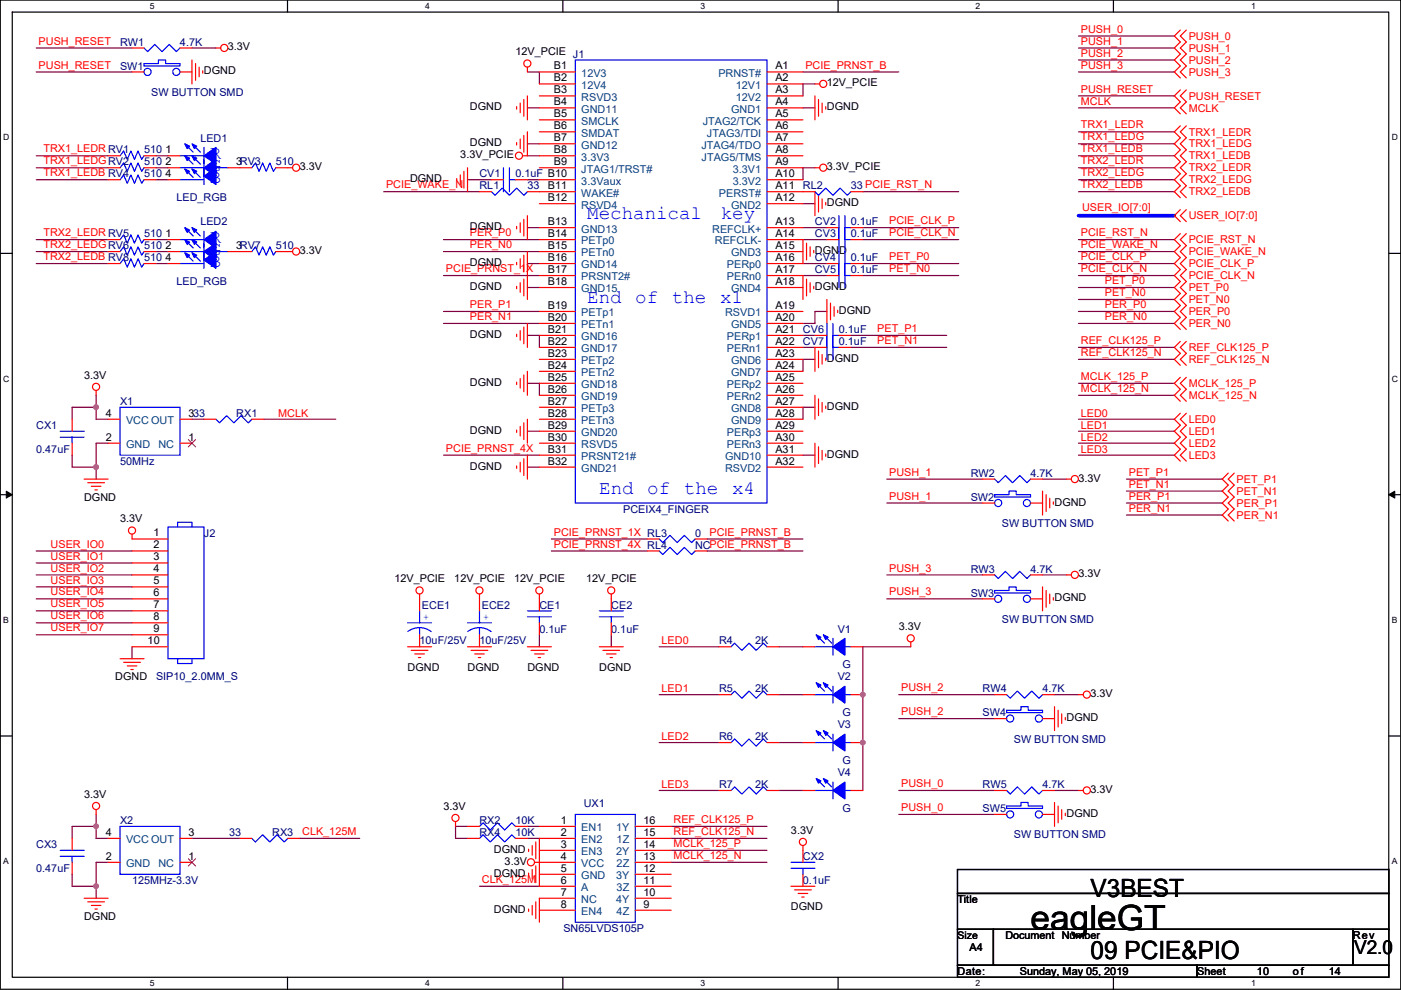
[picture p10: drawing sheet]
<svg xmlns="http://www.w3.org/2000/svg" width="297mm" height="210mm" viewBox="0 0 297 210" stroke-linecap="round" stroke-linejoin="round" font-family="sans-serif">
<path d="M.1 0h296.9v209.8h-296.9zM2.6 2.6h291.8v204.7h-291.8z" fill="none" stroke="#000" stroke-width=".25"/>
<g fill="#fff">
<path d="M31.8 .3h1v2h-1z"/>
<path d="M31.8 207.5h1v2.1h-1z"/>
</g>
<path d="M61 0v2.6M61 207.3v2.5" fill="none" stroke="#000" stroke-width=".25"/>
<g fill="#fff">
<path d="M90.1 .3h1v2h-1z"/>
<path d="M90.1 207.5h1v2.1h-1z"/>
</g>
<path d="M119.3 0v2.6M119.3 207.3v2.5" fill="none" stroke="#000" stroke-width=".25"/>
<g fill="#fff">
<path d="M148.5 .3h1v2h-1z"/>
<path d="M148.5 207.5h1v2.1h-1z"/>
</g>
<path d="M177.7 0v2.6M177.7 207.3v2.5" fill="none" stroke="#000" stroke-width=".25"/>
<g fill="#fff">
<path d="M206.9 .3h1v2h-1z"/>
<path d="M206.9 207.5h1v2.1h-1z"/>
</g>
<path d="M236.1 0v2.6M236.1 207.3v2.5" fill="none" stroke="#000" stroke-width=".25"/>
<g fill="#fff">
<path d="M265.2 .3h1v2h-1z"/>
<path d="M265.2 207.5h1v2.1h-1z"/>
<path d="M.7 28.2h1.3v2h-1.3z"/>
<path d="M295.1 28.2h1.3v2h-1.3z"/>
<path d="M.7 79.3h1.3v2.1h-1.3z"/>
<path d="M295.1 79.3h1.3v2.1h-1.3z"/>
</g>
<path d="M.1 53.7h2.5M294.4 53.7h2.6" fill="none" stroke="#000" stroke-width=".25"/>
<g fill="#fff">
<path d="M.7 130.5h1.2v2h-1.2z"/>
<path d="M295.1 130.5h1.2v2h-1.2z"/>
</g>
<path d="M.1 104.9h2.5M294.4 104.9h2.6" fill="none" stroke="#000" stroke-width=".25"/>
<path d="M1.3 104.2l1.3 .7-1.3 .7zM294.4 104.9l1.3-.7v1.4z" fill="#000" stroke="#000" stroke-width=".21"/>
<g fill="#fff">
<path d="M.7 181.7h1.2v2h-1.2z"/>
<path d="M295.1 181.7h1.2v2h-1.2z"/>
</g>
<path d="M.1 156.1h2.5M294.4 156.1h2.6M203 184.4h91.4v5.1h-91.4zM203 189.5h91.4v7.6h-91.4zM203 197.1h7.6v7.6h-7.6zM210.6 197.1h76.2v7.6h-76.2zM286.8 197.1h7.6v7.6h-7.6zM203 204.7h50.8v2.6h-50.8zM253.8 204.7h40.6v2.6h-40.6z" fill="none" stroke="#000" stroke-width=".25"/>
<g fill="none" stroke="#800040" stroke-width=".25">
<path d="M7.7 10.2h20.3M7.7 15.3h20.3M40.7 10.2h5.1M111.8 15.3h2.6v2.5M170.2 15.3h20.4M172.8 17.8h-2.6v2.5M228.7 7.6h20.3M228.7 10.2h20.3M228.7 12.7h20.3M228.7 15.3h20.3M7.7 33h15.2M7.7 35.6h15.2"/>
<path d="M7.7 38.1h15.2M33.1 33h2.5M33.1 35.6h2.5M33.1 38.1h2.5M99.1 38.1h5.1M111.8 38.1h2.6M111.8 22.9h2.6M111.8 30.5h2.6M111.8 33h2.6M170.2 22.9h2.6M172.8 35.6h-2.6v2.5M228.7 22.9h20.3"/>
<path d="M228.7 28h20.3M228.7 33h20.3M228.7 30.5h20.3M228.7 35.6h20.3M228.7 38.1h20.3M228.7 20.3h20.3M7.7 50.8h15.2M7.7 53.4h15.2M7.7 55.9h15.2M33.1 53.4h2.5M33.1 50.8h2.5M33.1 55.9h2.5"/>
<path d="M81.3 40.7h20.4M94 50.8h20.4M94 53.4h20.4M94 58.4h20.4M111.8 48.3h2.6M111.8 55.9h2.6M170.2 43.2h2.6M170.2 50.8h5.1M170.2 48.3h5.1M170.2 58.4h5.1M170.2 55.9h5.1M182.9 48.3h20.4"/>
<path d="M182.9 50.8h20.4M182.9 55.9h20.4M182.9 58.4h20.4M182.9 40.7h20.4M228.7 40.7h20.3M228.7 50.8h20.3M228.7 53.4h20.3M228.7 55.9h20.3M228.7 58.4h20.3M94 68.6h20.4M94 66.1h20.4M111.8 61h2.6"/>
<path d="M111.8 71.1h2.6v2.6M170.2 71.1h2.6M170.2 73.7h2.6M172.8 76.2h-2.6v2.6M175.3 66.1h-2.5v2.5h-2.6M180.4 73.7h20.3M180.4 71.1h20.3M228.7 76.2h20.3M228.7 73.7h20.3M228.7 61h20.3M228.7 63.5h20.3M228.7 66.1h20.3"/>
<path d="M228.7 68.6h20.3M15.3 96.5v2.6h5.1M20.4 99.1v2.5M20.4 86.4v2.5h2.5M20.4 83.8v2.6M20.4 86.4h-5.1v2.5M22.9 94h-2.5v5.1M40.7 88.9h2.5M55.9 88.9h15.3M94 96.5h20.4M111.8 81.3h2.6v2.5M111.8 91.5h2.6"/>
<path d="M111.8 99.1h2.6M170.2 96.5h2.6M172.8 86.4h-2.6v2.5M228.7 88.9h20.3M228.7 81.3h20.3M228.7 83.8h20.3M228.7 91.5h20.3M228.7 94h20.3M228.7 96.5h20.3M7.7 116.9h20.3M7.7 119.4h20.3M116.9 114.3h20.3"/>
<path d="M116.9 116.9h20.3M149.9 114.3h20.3M149.9 116.9h20.3M188 106.7h20.3M188 101.6h20.3M221 101.6h5.1M238.8 104.2h20.3M238.8 101.6h20.3M238.8 109.2h20.3M238.8 106.7h20.3M7.7 132.1h20.3M7.7 134.6h20.3"/>
<path d="M7.7 121.9h20.3M7.7 124.5h20.3M7.7 127h20.3M7.7 129.6h20.3M28 137.2v2.5M114.4 134.6v2.6M129.6 134.6v2.6M139.8 137.2h12.7M165.2 137.2h5M188 127h20.3M188 121.9h20.3M193.1 137.2h-10.2v30.5"/>
<path d="M221 121.9h5.1M139.8 147.3h12.7M139.8 157.5h12.7M165.2 147.3h5M165.2 157.5h5M190.6 147.3h20.3M190.6 152.4h20.3M223.6 147.3h5.1M20.4 175.3h-5.1v2.5M20.4 172.7v2.6M20.4 175.3v2.5h2.5M40.7 177.8h10.2"/>
<path d="M63.6 177.8h12.7M99.1 175.3h-2.5v2.5h2.5M111.8 177.8h2.6M111.8 175.3h2.6M139.8 167.7h12.7M142.3 177.8h20.3M142.3 175.3h20.3M165.2 167.7h5M190.6 167.7h20.3M190.6 172.7h20.3M223.6 167.7h5.1M15.3 185.4v2.6h5.1"/>
<path d="M20.4 188v2.5M22.9 182.9h-2.5v5.1M101.7 188h12.7M142.3 180.4h20.3M142.3 182.9h20.3"/>
</g>
<g fill="#f0f" stroke="#f0f" stroke-width=".25">
<circle cx="20.4" cy="99.1" r=".5"/>
<circle cx="20.4" cy="86.4" r=".5"/>
<circle cx="20.4" cy="175.3" r=".5"/>
<circle cx="20.4" cy="188" r=".5"/>
<circle cx="182.9" cy="147.3" r=".5"/>
<circle cx="182.9" cy="157.5" r=".5"/>
</g>
<path d="M228.7 45.7h20.3" fill="none" stroke="#00f" stroke-width=".76"/>
<g fill="none" stroke="#f00" stroke-width=".25">
<path d="M28 15.3h2.5M28 10.2h2.5M30.5 17.8h.1M38.2 15.3h2.5M38.2 17.8h.1M38.2 10.2h2.5M40.7 12.7v5.1M41.5 13.5v3.5M42.2 14.2v2.1M43 15v.5M45.8 10.2h1M111.8 14.2v1.1"/>
<path d="M114.4 15.3h7.6M114.4 17.8h7.6M162.6 15.3h7.6M162.6 17.8h7.6M172.8 17.8h1M250.3 6.4l-1.3 1.2 1.3 1.3-1.3 1.3 1.3 1.3-1.3 1.2 1.3 1.3-1.3 1.3 1.3 1.2M250.3 19.1l-1.3 1.2 1.3 1.3-1.3 1.3 1.3 1.3M251.5 6.4l-1.2 1.2 1.2 1.3-1.2 1.3 1.2 1.3-1.2 1.2 1.2 1.3-1.2 1.3 1.2 1.2M251.5 19.1l-1.2 1.2 1.2 1.3-1.2 1.3 1.2 1.3M22.9 33h2.6M22.9 35.6h2.6M22.9 38.1h2.6"/>
<path d="M30.5 33h2.6M30.5 35.6h2.6M30.5 38.1h2.6M35.6 33h2.6M35.6 35.6h2.6M35.6 38.1h2.6M48.3 35.6h5.1M58.5 35.6h3.5M96.8 37.9v.5M97.6 37.1v2M98.4 36.3v3.6M99.1 35.6v5.1"/>
<path d="M104.2 38.1h2.5M109.3 38.1h2.5M109.5 22.6v.5M109.5 30.2v.6M110.3 21.9v2M110.3 29.5v2M111.1 21.1v3.6M111.1 28.7v3.6M111.8 20.3v5.1M111.8 28v5h-1M114.4 20.3h7.6M114.4 22.9h7.6"/>
<path d="M114.4 25.4h7.6M114.4 28h7.6M114.4 30.5h7.6M114.4 33h7.6M114.4 35.6h7.6M114.4 38.1h7.6M162.6 20.3h7.6M162.6 22.9h7.6M162.6 25.4h7.6M162.6 28h7.6M162.6 30.5h7.6M162.6 33h7.6"/>
<path d="M162.6 35.6h7.6M162.6 38.1h7.6M172.8 20.3v5.1M172.8 35.6h1M173.5 21.1v3.6M174.3 21.9v2M175.1 22.6v.5M250.3 26.7l-1.3 1.3 1.3 1.2-1.3 1.3 1.3 1.3-1.3 1.2 1.3 1.3-1.3 1.3 1.3 1.3-1.3 1.2 1.3 1.3-1.3 1.3 1.3 1.2M251.5 26.7l-1.2 1.3 1.2 1.2-1.2 1.3 1.2 1.3-1.2 1.2 1.2 1.3-1.2 1.3 1.2 1.3-1.2 1.2 1.2 1.3-1.2 1.3 1.2 1.2M22.9 50.8h2.6M22.9 53.4h2.6M22.9 55.9h2.6"/>
<path d="M30.5 50.8h2.6M30.5 53.4h2.6M30.5 55.9h2.6M35.6 50.8h2.6M35.6 53.4h2.6M35.6 55.9h2.6M48.3 53.4h5.1M58.5 53.4h3.5M101.7 40.7h2.5M109.5 48v.5M109.5 55.6v.6M110.3 47.3v2"/>
<path d="M110.3 54.9v2M110.3 60v2M111.1 46.5v3.6M111.1 54.1v3.6M111.1 59.2v3.6M111.8 45.7v5.1M111.8 53.4v10.1M111.8 40.7h10.2M114.4 43.2h7.6M114.4 48.3h7.6M114.4 50.8h7.6M114.4 53.4h7.6"/>
<path d="M114.4 55.9h7.6M114.4 58.4h7.6M162.6 40.7h10.2v5M162.6 50.8h7.6v5.1h-7.6M162.6 58.4h7.6v5.1M162.6 43.2h7.6M162.6 48.3h7.6M162.6 53.4h7.6M171 51.6v3.5M171 59.2v3.6M171.8 52.3v2.1M171.8 60v2"/>
<path d="M172.5 53.1v.5M173.5 41.4v3.6M174.3 42.2v2M175.1 42.9v.6M175.3 48.3h2.6M175.3 50.8h2.6M175.3 55.9h2.6M175.3 58.4h2.6M180.4 40.7h2.5M180.4 48.3h2.5M180.4 50.8h2.5M180.4 55.9h2.5"/>
<path d="M180.4 58.4h2.5M250.3 44.5l-1.3 1.2 1.3 1.3M250.3 49.6l-1.3 1.2 1.3 1.3-1.3 1.3 1.3 1.2-1.3 1.3 1.3 1.3-1.3 1.2 1.3 1.3-1.3 1.3 1.3 1.3-1.3 1.2 1.3 1.3-1.3 1.3 1.3 1.2-1.3 1.3 1.3 1.3M251.5 44.5l-1.2 1.2 1.2 1.3M251.5 49.6l-1.2 1.2 1.2 1.3-1.2 1.3 1.2 1.2-1.2 1.3 1.2 1.3-1.2 1.2 1.2 1.3-1.2 1.3 1.2 1.3-1.2 1.2 1.2 1.3-1.2 1.3 1.2 1.2-1.2 1.3 1.2 1.3M109.5 60.7v.5M109.5 70.9v.5M110.3 70.1v2.1M111.1 69.4v3.5M111.1 79.5v3.6M111.8 68.6v5.1M111.8 78.8v5"/>
<path d="M114.4 66.1h7.6M114.4 68.6h7.6M114.4 71.1h7.6M114.4 73.7h7.6M114.4 76.2h7.6M114.4 78.8h7.6M114.4 61h7.6M162.6 61h7.6M162.6 66.1h7.6M162.6 68.6h7.6M162.6 71.1h7.6M162.6 73.7h7.6"/>
<path d="M162.6 76.2h7.6M162.6 78.8h7.6M172.5 60.7v.5M172.8 71.1h2.5M173.5 74.4v3.6M174.3 75.2v2M175.1 76v.5M175.3 63.5v5.1M175.3 73.7h-2.5v5.1M176.1 64.3v3.5M176.8 65v2.1M177.6 65.8v.5"/>
<path d="M177.9 73.7h2.5M177.9 71.1h2.5M250.3 72.4l-1.3 1.3 1.3 1.3-1.3 1.2 1.3 1.3M251.5 72.4l-1.2 1.3 1.2 1.3-1.2 1.2 1.2 1.3M15.3 88.9v2.6M15.3 94v2.5M20.4 82.8v1M22.9 94h2.6M22.9 88.9h2.6M38.2 94h2.5M38.2 88.9h2.5M43.2 88.9h2.6"/>
<path d="M53.4 88.9h2.5M109.5 81v.6M109.5 91.2v.5M109.5 98.8v.5M110.3 80.3v2M110.3 90.4v2.1M110.3 98.1v2M111.1 89.7v3.5M111.1 97.3v3.6M111.8 88.9v5.1M111.8 96.5v5.1M114.4 81.3h7.6"/>
<path d="M114.4 83.8h7.6M114.4 86.4h7.6M114.4 88.9h7.6M114.4 91.5h7.6M114.4 94h7.6M114.4 96.5h7.6M114.4 99.1h7.6M162.6 81.3h7.6M162.6 83.8h7.6M162.6 86.4h7.6M162.6 88.9h7.6M162.6 91.5h7.6"/>
<path d="M162.6 94h7.6M162.6 96.5h7.6M162.6 99.1h7.6M172.8 83.8v5.1M172.8 94v5.1M173.5 84.6v3.6M173.5 94.8v3.5M174.3 85.4v2M174.3 95.5v2.1M175.1 86.1v.5M175.1 96.3v.5M250.3 80l-1.3 1.3 1.3 1.3-1.3 1.2 1.3 1.3"/>
<path d="M250.3 87.7l-1.3 1.2 1.3 1.3-1.3 1.3 1.3 1.2-1.3 1.3 1.3 1.3-1.3 1.2 1.3 1.3M251.5 80l-1.2 1.3 1.2 1.3-1.2 1.2 1.2 1.3M251.5 87.7l-1.2 1.2 1.2 1.3-1.2 1.3 1.2 1.2-1.2 1.3 1.2 1.3-1.2 1.2 1.2 1.3M17.8 101.6h5.1M18.6 102.4h3.6M19.4 103.1h2M20.1 103.9h.5M28 116.9h7.6M28 119.4h7.6M28 113.3v1h7.6M137.2 116.9h2.6M137.2 114.3h2.6"/>
<path d="M147.4 116.9h2.5M147.4 114.3h2.5M208.3 101.6h2.6M208.3 106.7h2.6M210.9 109.2h.1M218.5 101.6h2.5M218.5 106.7h2.5M218.5 109.2h.1M221 104.2v5M221.8 104.9v3.6M222.6 105.7v2M223.3 106.4v.6"/>
<path d="M226.1 101.6h1M260.4 100.4l-1.3 1.2 1.3 1.3-1.3 1.3 1.3 1.2-1.3 1.3 1.3 1.3-1.3 1.2 1.3 1.3M261.7 100.4l-1.3 1.2 1.3 1.3-1.3 1.3 1.3 1.2-1.3 1.3 1.3 1.3-1.3 1.2 1.3 1.3M25.5 139.7h5M28 121.9h7.6M28 124.5h7.6M28 127h7.6M28 129.6h7.6M28 132.1h7.6M28 134.6h7.6M28 137.2h7.6M86.4 137.2h5.1"/>
<path d="M87.2 137.9h3.5M87.9 138.7h2.1M88.7 139.5h.5M89 126v3.6M89 134.6v2.6M99.1 137.2h5.1M99.9 137.9h3.5M100.6 138.7h2.1M101.4 139.5h.5M101.7 126v3.6M101.7 134.6v2.6M111.8 137.2h5.1"/>
<path d="M112.6 137.9h3.5M113.3 138.7h2.1M114.1 139.5h.5M114.4 126v3.6M114.4 132.1v2.5M127.1 137.2h5M127.8 137.9h3.6M128.6 138.7h2M129.3 139.5h.6M129.6 126v3.6M129.6 132.1v2.5M152.5 137.2h2.5"/>
<path d="M162.6 137.2h2.6M170.2 137.2h2.6M180.4 137.2h2.5M193.1 136.2v1M208.3 121.9h2.6M208.3 127h2.6M210.9 129.6h.1M218.5 121.9h2.5M218.5 127h2.5M218.5 129.6h.1M221 124.5v5.1M221.8 125.2v3.6"/>
<path d="M222.6 126v2M223.3 126.8v.5M226.1 121.9h1M26.2 140.5h3.6M27 141.2h2M27.7 142h.6M152.5 147.3h2.5M152.5 157.5h2.5M162.6 147.3h2.6M162.6 157.5h2.6M170.2 157.5h2.6M170.2 147.3h2.6"/>
<path d="M180.4 157.5h2.5M180.4 147.3h2.5M210.9 147.3h2.5M210.9 152.4h2.5M213.4 155h.1M221 147.3h2.6M221 152.4h2.6M221 155h.1M223.6 149.9v5.1M224.3 150.6v3.6M225.1 151.4v2M225.9 152.2v.5"/>
<path d="M228.7 147.3h1M15.3 177.8v2.6M20.4 171.7v1M22.9 177.8h2.6M38.2 177.8h2.5M50.9 177.8h2.5M61 177.8h2.6M96.6 174.3v1M99.1 177.8h2.6M99.1 175.3h2.6M109.3 177.8h2.5M109.3 175.3h2.5"/>
<path d="M112.8 179.3v2.1M113.6 178.6v3.5M114.4 175.3h7.6M122 177.8h-7.6v5.1M134.7 177.8h7.6M134.7 175.3h7.6M152.5 167.7h2.5M162.6 167.7h2.6M170.2 167.7h2.6M170.2 179.3v3.6M180.4 167.7h2.5M210.9 167.7h2.5"/>
<path d="M210.9 172.7h2.5M213.4 175.3h.1M221 167.7h2.6M221 172.7h2.6M221 175.3h.1M223.6 170.2v5.1M224.3 171v3.5M225.1 171.7v2.1M225.9 172.5v.5M228.7 167.7h1M15.3 182.9v2.5M17.8 190.5h5.1"/>
<path d="M18.6 191.3h3.6M19.4 192h2M20.1 192.8h.5M22.9 182.9h2.6M38.2 182.9h2.5M112.1 185.2v.5M112.1 192.8v.5M112.1 180.1v.5M112.8 184.4v2.1M112.8 192v2.1M113.3 182.9h1.1M113.6 183.7v3.5"/>
<path d="M113.6 191.3v3.5M114.4 182.9v5.1h7.6M114.4 180.4h7.6M114.4 182.9h7.6M114.4 185.4h7.6M114.4 193.1h7.6M122 190.5h-7.6v5.1M134.7 193.1h7.6M134.7 190.5h7.6M134.7 188h7.6M134.7 185.4h7.6M134.7 182.9h7.6"/>
<path d="M134.7 180.4h7.6M167.7 188h5.1M168.5 188.7h3.5M169.2 189.5h2.1M170 190.3h.5M170.2 185.4v2.6"/>
<circle cx="47.5" cy="10.2" r=".76"/>
<circle cx="111.8" cy="13.5" r=".76"/>
<circle cx="174.5" cy="17.8" r=".76"/>
<circle cx="62.8" cy="35.6" r=".76"/>
<circle cx="110" cy="33" r=".76"/>
<circle cx="174.5" cy="35.6" r=".76"/>
<circle cx="62.8" cy="53.3" r=".76"/>
<circle cx="20.4" cy="82" r=".76"/>
<circle cx="28" cy="112.5" r=".76"/>
<circle cx="227.9" cy="101.6" r=".76"/>
<circle cx="88.9" cy="125.2" r=".76"/>
<circle cx="101.6" cy="125.2" r=".76"/>
<circle cx="114.3" cy="125.2" r=".76"/>
<circle cx="129.6" cy="125.2" r=".76"/>
<circle cx="193.1" cy="135.4" r=".76"/>
<circle cx="227.9" cy="121.9" r=".76"/>
<circle cx="230.4" cy="147.3" r=".76"/>
<circle cx="20.4" cy="170.9" r=".76"/>
<circle cx="96.6" cy="173.5" r=".76"/>
<circle cx="170.2" cy="178.6" r=".76"/>
<circle cx="230.4" cy="167.6" r=".76"/>
<circle cx="112.6" cy="182.9" r=".76"/>
</g>
<g fill="none" stroke="#00f" stroke-width=".25">
<path d="M30.5 13.5h3.1v-.8h1.5v.8h3.1v.5h-7.7zM30.5 10.2l.8 .7 1.5-1.5 1.6 1.5 1.5-1.5 1.5 1.5 .8-.7M122 12.7h40.6v94h-40.6zM25.5 33l.7-1 .8 1.8 .7-1.8 .8 1.8 .8-1.8 .7 1.8 .5-.8M25.5 35.6l.7-1 .8 1.7 .7-1.7 .8 1.7 .8-1.7 .7 1.7 .5-.7M25.5 38.1l.7-1 .8 1.8 .7-1.8 .8 1.8 .8-1.8 .7 1.8 .5-.8M38.2 33h5M38.2 38.1h5M38.2 35.6h5v3.5M39.4 36.1l1.6 1.5M39.4 30.8l1.6 1.5M39.4 33.3l1.6 1.5"/>
<path d="M41 36.1l1.5 1.5M41 30.8l1.5 1.5M41 33.3l1.5 1.5M43.2 31.3v3.5M43.2 33.8v3.6M45.8 35.6h2.5M53.4 35.6l.8-1 .7 1.7 .8-1.7 .7 1.7 .8-1.7 .8 1.7 .5-.7M106.7 35.6v5.1M108 35.6v5.1M108 38.1h1.3M25.5 50.8l.7-1 .8 1.8 .7-1.8 .8 1.8 .8-1.8 .7 1.8 .5-.8M25.5 53.4l.7-1.1 .8 1.8 .7-1.8 .8 1.8 .8-1.8 .7 1.8 .5-.7"/>
<path d="M25.5 55.9l.7-1 .8 1.8 .7-1.8 .8 1.8 .8-1.8 .7 1.8 .5-.8M38.2 50.8h5M38.2 55.9h5M38.2 53.4h5v3.5M39.4 53.9l1.6 1.5M39.4 48.5l1.6 1.6M39.4 51.1l1.6 1.5M41 53.9l1.5 1.5M41 48.5l1.5 1.6M41 51.1l1.5 1.5M43.2 49v3.6M43.2 51.6v3.5"/>
<path d="M45.8 53.4h2.5M53.4 53.4l.8-1.1 .7 1.8 .8-1.8 .7 1.8 .8-1.8 .8 1.8 .5-.7M104.2 40.7l.8 .7 1.5-1.5 1.5 1.5 1.5-1.5 1.6 1.5 .7-.7M172.8 40.7l.7 .7 1.6-1.5 1.5 1.5 1.5-1.5 1.5 1.5 .8-.7M177.9 45.7v5.1M177.9 48.3v10.1M177.9 55.9v5.1M179.1 45.7v5.1h1.3M180.4 48.3h-1.3v5.1v5h1.3M180.4 55.9h-1.3v5.1M175.3 71.1v5.1M175.3 68.6v5.1"/>
<path d="M176.6 68.6v5.1h1.3M177.9 71.1h-1.3v5.1M12.8 91.5h5M12.8 92.7h5M15.3 92.7v1.3M25.5 86.4h12.7v10.1h-12.7zM45.8 88.9l.7 .8 1.6-1.5 1.5 1.5 1.5-1.5 1.5 1.5 .8-.8M35.6 111.8h7.6v27.9h-7.6zM37.7 111.8v-1h3v1M139.8 116.9l.7 .7 1.5-1.5 1.6 1.5 1.5-1.5 1.5 1.5 .8-.7M139.8 114.3l.7 .8 1.5-1.5 1.6 1.5 1.5-1.5 1.5 1.5 .8-.8M210.9 101.6l.7 .8 1.6-1.5 1.5 1.5 1.5-1.5 1.5 1.5 .8-.8"/>
<path d="M210.9 104.9h3v-.7h1.6v.7h3v.5h-7.6zM37.7 139.7v1h3v-1M86.4 132.1h5.1M86.5 133.9l1.4-.7 1.1-.1 1.5 .3 .9 .6M89 133.1v1.5M89 129.6v2.5M99.1 132.1h5.1M99.2 133.9l1.4-.7 1.1-.1 1.5 .3 .9 .6M101.7 133.1v1.5M101.7 129.6v2.5M111.8 129.6h5.1M111.8 130.8h5.1"/>
<path d="M114.4 130.8v1.3M127.1 129.6h5M127.1 130.8h5M129.6 130.8v1.3M155 137.2l.8-.8 1.5 1.5 1.5-1.5 1.5 1.5 1.6-1.5 .7 .8M172.8 137.2h3.8M173.3 134.9l1.5 1.5M174.8 134.9l1.5 1.5M176.6 135.4v3.6M179.1 137.2h1.3M210.9 121.9l.7 .8 1.6-1.5 1.5 1.5 1.5-1.5 1.5 1.5 .8-.8M210.9 125.2h3v-.7h1.6v.7h3v.6h-7.6z"/>
<path d="M155 147.3l.8-.7 1.5 1.5 1.5-1.5 1.5 1.5 1.6-1.5 .7 .7M155 157.5l.8-.8 1.5 1.6 1.5-1.6 1.5 1.6 1.6-1.6 .7 .8M172.8 157.5h3.8M172.8 147.3h3.8M173.3 155.2l1.5 1.5M173.3 145.1l1.5 1.5M174.8 155.2l1.5 1.5M174.8 145.1l1.5 1.5M176.6 155.7v3.6M176.6 145.6v3.5M179.1 157.5h1.3M179.1 147.3h1.3"/>
<path d="M213.4 147.3l.8 .8 1.5-1.5 1.5 1.5 1.6-1.5 1.5 1.5 .7-.8M213.4 150.6h3.1v-.7h1.5v.7h3v.6h-7.6zM25.5 175.3h12.7v10.1h-12.7zM53.4 177.8l.8 .8 1.5-1.5 1.5 1.5 1.5-1.5 1.6 1.5 .7-.8M101.7 177.8l.7-.7 1.5 1.5 1.6-1.5 1.5 1.5 1.5-1.5 .8 .7M101.7 175.3l.7-.8 1.5 1.5 1.6-1.5 1.5 1.5 1.5-1.5 .8 .8M122 172.7h12.7v22.9h-12.7zM155 167.7l.8-.8 1.5 1.5 1.5-1.5 1.5 1.5 1.6-1.5 .7 .8M172.8 167.7h3.8M173.3 165.4l1.5 1.5M174.8 165.4l1.5 1.5M176.6 165.9v3.5"/>
<path d="M179.1 167.7h1.3M213.4 167.7l.8 .7 1.5-1.5 1.5 1.5 1.6-1.5 1.5 1.5 .7-.7M213.4 171h3.1v-.8h1.5v.8h3v.5h-7.6zM12.8 180.4h5M12.8 181.6h5M15.3 181.6v1.3M167.7 182.9h5.1M167.7 184.2h5.1M170.2 184.2v1.2"/>
<circle cx="31.3" cy="15.2" r=".76"/>
<circle cx="37.4" cy="15.2" r=".76"/>
<circle cx="211.6" cy="106.7" r=".76"/>
<circle cx="217.7" cy="106.7" r=".76"/>
<circle cx="211.6" cy="127" r=".76"/>
<circle cx="217.7" cy="127" r=".76"/>
<circle cx="214.2" cy="152.4" r=".76"/>
<circle cx="220.3" cy="152.4" r=".76"/>
<circle cx="214.2" cy="172.7" r=".76"/>
<circle cx="220.3" cy="172.7" r=".76"/>
</g>
<g fill="#00f" stroke="#00f" stroke-width=".25">
<path d="M176.6 157.5l2.5-1.8v3.6z" fill-rule="evenodd"/>
<path d="M173 155l1 .5-.5 .5z" fill-rule="evenodd"/>
<path d="M174.6 155l1 .5-.5 .5z" fill-rule="evenodd"/>
<path d="M176.6 167.7l2.5-1.8v3.5z" fill-rule="evenodd"/>
<path d="M173 165.1l1 .5-.5 .5z" fill-rule="evenodd"/>
<path d="M174.6 165.1l1 .5-.5 .5z" fill-rule="evenodd"/>
<path d="M43.2 50.8l2.6-1.8v3.6z" fill-rule="evenodd"/>
<path d="M39.2 48.3l1 .5-.5 .5z" fill-rule="evenodd"/>
<path d="M40.7 48.3l1 .5-.5 .5z" fill-rule="evenodd"/>
<path d="M39.2 50.8l1 .5-.5 .5z" fill-rule="evenodd"/>
<path d="M43.2 53.4l2.6-1.8v3.5z" fill-rule="evenodd"/>
<path d="M40.7 50.8l1 .5-.5 .5z" fill-rule="evenodd"/>
<path d="M43.2 55.1l2.6-1.7v3.5z" fill-rule="evenodd"/>
<path d="M40.7 53.6l1 .5-.5 .5z" fill-rule="evenodd"/>
<path d="M39.2 53.6l1 .5-.5 .5z" fill-rule="evenodd"/>
<path d="M43.2 33l2.6-1.7v3.5z" fill-rule="evenodd"/>
<path d="M39.2 30.5l1 .5-.5 .5z" fill-rule="evenodd"/>
<path d="M40.7 30.5l1 .5-.5 .5z" fill-rule="evenodd"/>
<path d="M39.2 33l1 .5-.5 .6z" fill-rule="evenodd"/>
<path d="M43.2 35.6l2.6-1.8v3.6z" fill-rule="evenodd"/>
<path d="M40.7 33l1 .5-.5 .6z" fill-rule="evenodd"/>
<path d="M43.2 37.4l2.6-1.8v3.5z" fill-rule="evenodd"/>
<path d="M40.7 35.8l1 .5-.5 .6z" fill-rule="evenodd"/>
<path d="M39.2 35.8l1 .5-.5 .6z" fill-rule="evenodd"/>
<path d="M176.6 137.2l2.5-1.8v3.6z" fill-rule="evenodd"/>
<path d="M173 134.6l1 .5-.5 .6z" fill-rule="evenodd"/>
<path d="M174.6 134.6l1 .5-.5 .6z" fill-rule="evenodd"/>
<path d="M176.6 147.3l2.5-1.7v3.5z" fill-rule="evenodd"/>
<path d="M173 144.8l1 .5-.5 .5z" fill-rule="evenodd"/>
<path d="M174.6 144.8l1 .5-.5 .5z" fill-rule="evenodd"/>
</g>
<path d="M39.9 93.2l1.6 1.6M41.5 93.2l-1.6 1.6M39.9 182.1l1.6 1.6M41.5 182.1l-1.6 1.6" fill="none" stroke="#804000" stroke-width=".21"/>
<text font-size="7.4" x="218.5" y="197.2">eagleGT</text>
<g font-size="5.3">
<text x="231.2" y="190.2">V3BEST</text>
<text x="231.2" y="203.4">09 PCIE&amp;PIO</text>
</g>
<g font-size="4.1" fill="#00f">
<text x="44.5" y="33.8">R</text>
<text x="44.5" y="36.3">G</text>
<text x="44.5" y="38.8">B</text>
<text x="124.5" y="46.5">Mechanical</text>
<text x="152.8" y="46.5">key</text>
<text x="44.5" y="51.5">R</text>
<text x="44.5" y="54.1">G</text>
<text x="44.5" y="56.6">B</text>
<text x="124.5" y="64.2">End</text>
<text x="134.7" y="64.2">of</text>
<text x="142.5" y="64.2">the</text>
<text x="152.7" y="64.2">x1</text>
<text x="127.1" y="104.9">End</text>
<text x="137.2" y="104.9">of</text>
<text x="145" y="104.9">the</text>
<text x="155.2" y="104.9">x4</text>
</g>
<text font-size="4.1" x="287.1" y="202.3">V2.0</text>
<g font-size="2.3" fill="#f00">
<text x="8.2" y="9.5">PUSH_RESET</text>
<text x="229.2" y="6.9">PUSH_0</text>
<text x="229.2" y="9.5">PUSH_1</text>
<text x="252" y="8.4">PUSH_0</text>
<text x="252" y="11">PUSH_1</text>
<text x="8.2" y="14.5">PUSH_RESET</text>
<text x="170.7" y="14.5">PCIE_PRNST_B</text>
<text x="229.2" y="12">PUSH_2</text>
<text x="229.2" y="14.5">PUSH_3</text>
<text x="252" y="13.5">PUSH_2</text>
<text x="252" y="16">PUSH_3</text>
<text x="229.2" y="22.4">MCLK</text>
<text x="229.2" y="19.6">PUSH_RESET</text>
<text x="252" y="23.7">MCLK</text>
<text x="252" y="21.1">PUSH_RESET</text>
<text x="229.2" y="27.2">TRX1_LEDR</text>
<text x="229.2" y="29.8">TRX1_LEDG</text>
<text x="252" y="28.7">TRX1_LEDR</text>
<text x="9.2" y="32.3">TRX1_LEDR RV1</text>
<text x="9.2" y="34.9">TRX1_LEDGRV2</text>
<text x="229.2" y="32.3">TRX1_LEDB</text>
<text x="229.2" y="34.9">TRX2_LEDR</text>
<text x="252" y="31.3">TRX1_LEDG</text>
<text x="252" y="33.8">TRX1_LEDB</text>
<text x="9.2" y="37.4">TRX1_LEDB RV4</text>
<text x="81.8" y="39.9">PCIE_WAKE_N</text>
<text x="229.2" y="39.9">TRX2_LEDB</text>
<text x="229.2" y="37.4">TRX2_LEDG</text>
<text x="252" y="36.4">TRX2_LEDR</text>
<text x="252" y="38.9">TRX2_LEDG</text>
<text x="252" y="41.4">TRX2_LEDB</text>
<text x="188.5" y="47.6">PCIE_CLK_P</text>
<text x="229.4" y="44.8">USER_IO[7:0]</text>
<text x="252" y="46.5">USER_IO[7:0]</text>
<text x="9.2" y="50.1">TRX2_LEDR RV5</text>
<text x="9.2" y="52.6">TRX2_LEDGRV6</text>
<text x="99.6" y="50.1">PER_P0</text>
<text x="99.6" y="52.6">PER_N0</text>
<text x="188.5" y="50.1">PCIE_CLK_N</text>
<text x="229.2" y="50.1">PCIE_RST_N</text>
<text x="229.2" y="52.6">PCIE_WAKE_N</text>
<text x="252" y="51.6">PCIE_RST_N</text>
<text x="9.2" y="55.2">TRX2_LEDB RV8</text>
<text x="94.5" y="57.7">PCIE_PRNST_1X</text>
<text x="188.5" y="55.2">PET_P0</text>
<text x="188.5" y="57.7">PET_N0</text>
<text x="229.2" y="55.2">PCIE_CLK_P</text>
<text x="229.2" y="57.7">PCIE_CLK_N</text>
<text x="252" y="54.1">PCIE_WAKE_N</text>
<text x="252" y="56.7">PCIE_CLK_P</text>
<text x="252" y="59.2">PCIE_CLK_N</text>
<text x="99.6" y="65.3">PER_P1</text>
<text x="234.2" y="60.3">PET_P0</text>
<text x="234.2" y="62.8">PET_N0</text>
<text x="234.2" y="65.3">PER_P0</text>
<text x="252" y="61.8">PET_P0</text>
<text x="252" y="64.3">PET_N0</text>
<text x="99.6" y="67.9">PER_N1</text>
<text x="186" y="70.4">PET_P1</text>
<text x="234.2" y="67.9">PER_N0</text>
<text x="252" y="66.8">PER_P0</text>
<text x="252" y="69.4">PER_N0</text>
<text x="186" y="73">PET_N1</text>
<text x="229.2" y="75.5">REF_CLK125_N</text>
<text x="229.2" y="73">REF_CLK125_P</text>
<text x="252" y="74.5">REF_CLK125_P</text>
<text x="252" y="77">REF_CLK125_N</text>
<text x="229.2" y="80.6">MCLK_125_P</text>
<text x="229.2" y="83.1">MCLK_125_N</text>
<text x="252" y="82.1">MCLK_125_P</text>
<text x="59" y="88.4">MCLK</text>
<text x="229.2" y="88.4">LED0</text>
<text x="252" y="84.6">MCLK_125_N</text>
<text x="252" y="89.7">LED0</text>
<text x="94.5" y="95.8">PCIE_PRNST_4X</text>
<text x="229.2" y="91">LED1</text>
<text x="229.2" y="93.5">LED2</text>
<text x="252" y="92.2">LED1</text>
<text x="252" y="94.8">LED2</text>
<text x="188.5" y="100.9">PUSH_1</text>
<text x="229.2" y="96">LED3</text>
<text x="239.3" y="100.9">PET_P1</text>
<text x="252" y="97.3">LED3</text>
<text x="188.5" y="106">PUSH_1</text>
<text x="239.3" y="103.4">PET_N1</text>
<text x="239.3" y="106">PER_P1</text>
<text x="262.2" y="102.4">PET_P1</text>
<text x="262.2" y="104.9">PET_N1</text>
<text x="262.2" y="107.5">PER_P1</text>
<text x="117.4" y="113.6">PCIE_PRNST_1X RL3</text>
<text x="150.4" y="113.6">PCIE_PRNST_B</text>
<text x="239.3" y="108.5">PER_N1</text>
<text x="262.2" y="110">PER_N1</text>
<text x="10.7" y="116.1">USER_IO0</text>
<text x="10.7" y="118.7">USER_IO1</text>
<text x="117.4" y="116.1">PCIE_PRNST_4X RL4</text>
<text x="10.7" y="121.2">USER_IO2</text>
<text x="10.7" y="123.8">USER_IO3</text>
<text x="188.5" y="121.2">PUSH_3</text>
<text x="10.7" y="131.4">USER_IO6</text>
<text x="10.7" y="126.3">USER_IO4</text>
<text x="10.7" y="128.8">USER_IO5</text>
<text x="188.5" y="126.3">PUSH_3</text>
<text x="10.7" y="133.9">USER_IO7</text>
<text x="140.3" y="136.7">LED0</text>
<text x="140.3" y="146.8">LED1</text>
<text x="191.1" y="146.6">PUSH_2</text>
<text x="191.1" y="151.7">PUSH_2</text>
<text x="140.3" y="157">LED2</text>
<text x="140.3" y="167.2">LED3</text>
<text x="191.1" y="166.9">PUSH_0</text>
<text x="191.1" y="172">PUSH_0</text>
<text x="64.1" y="177.1">CLK_125M</text>
<text x="142.8" y="179.6">MCLK_125_P</text>
<text x="142.8" y="177.1">REF_CLK125_N</text>
<text x="142.8" y="174.6">REF_CLK125_P</text>
<text x="142.8" y="182.2">MCLK_125_N</text>
<text x="102.2" y="187.3">CLK_125M</text>
</g>
<g font-size="2.3" fill="#000080">
<text x="25.5" y="9.7">RW1</text>
<text x="38.2" y="9.7">4.7K</text>
<text x="25.5" y="14.8">SW1</text>
<text x="32.1" y="20.4">SW BUTTON SMD</text>
<text x="30.5" y="32.6">510</text>
<text x="30.5" y="35.1">510</text>
<text x="42.5" y="30">LED1</text>
<text x="58.5" y="35.1">510</text>
<text x="30.5" y="37.6">510</text>
<text x="101.7" y="37.6">CV1</text>
<text x="101.7" y="40.2">RL1</text>
<text x="109.3" y="37.6">0.1uF B10</text>
<text x="111.8" y="40.2">33</text>
<text x="170.2" y="40.2">RL2</text>
<text x="180.4" y="40.2">33 PCIE_RST_N</text>
<text x="37.4" y="42.7">LED_RGB</text>
<text x="42.5" y="47.8">LED2</text>
<text x="172.8" y="47.8">CV2</text>
<text x="180.4" y="47.8">0.1uF</text>
<text x="30.5" y="50.3">510</text>
<text x="30.5" y="52.9">510</text>
<text x="58.5" y="52.9">510</text>
<text x="172.8" y="50.3">CV3</text>
<text x="180.4" y="50.3">0.1uF</text>
<text x="30.5" y="55.4">510</text>
<text x="172.8" y="55.4">CV4</text>
<text x="172.8" y="58">CV5</text>
<text x="180.4" y="55.4">0.1uF</text>
<text x="180.4" y="58">0.1uF</text>
<text x="37.4" y="60.5">LED_RGB</text>
<text x="170.2" y="70.7">CV6</text>
<text x="177.9" y="70.7">0.1uF</text>
<text x="170.2" y="73.2">CV7</text>
<text x="177.9" y="73.2">0.1uF</text>
<text x="25.5" y="85.9">X1</text>
<text x="50.1" y="88.4">RX1</text>
<text x="7.7" y="91">CX1</text>
<text x="7.7" y="96.1">0.47uF</text>
<text x="25.5" y="98.6">50MHz</text>
<text x="205.8" y="101.1">RW2</text>
<text x="218.5" y="101.1">4.7K</text>
<text x="205.8" y="106.2">SW2</text>
<text x="43.2" y="113.8">J2</text>
<text x="132.1" y="108.8">PCEIX4_FINGER</text>
<text x="147.4" y="113.8">0</text>
<text x="212.4" y="111.8">SW BUTTON SMD</text>
<text x="147.4" y="116.4">NCPCIE_PRNST_B</text>
<text x="205.8" y="121.5">RW3</text>
<text x="218.5" y="121.5">4.7K</text>
<text x="89.5" y="129.1">ECE1</text>
<text x="102.2" y="129.1">ECE2</text>
<text x="114.4" y="129.1">CE1</text>
<text x="129.6" y="129.1">CE2</text>
<text x="205.8" y="126.5">SW3</text>
<text x="89" y="136.7">10uF/25V</text>
<text x="101.7" y="136.7">10uF/25V</text>
<text x="114.4" y="134.2">0.1uF</text>
<text x="129.6" y="134.2">0.1uF</text>
<text x="152.5" y="136.7">R4</text>
<text x="160.1" y="136.7">2K</text>
<text x="177.6" y="134.2">V1</text>
<text x="212.4" y="132.1">SW BUTTON SMD</text>
<text x="178.6" y="141.8">G</text>
<text x="33.1" y="144.3">SIP10_2.0MM_S</text>
<text x="152.5" y="146.9">R5</text>
<text x="160.1" y="146.9">2K</text>
<text x="177.6" y="144.3">V2</text>
<text x="208.3" y="146.9">RW4</text>
<text x="221" y="146.9">4.7K</text>
<text x="177.6" y="154.5">V3</text>
<text x="178.6" y="151.9">G</text>
<text x="208.3" y="151.9">SW4</text>
<text x="152.5" y="157">R6</text>
<text x="160.1" y="157">2K</text>
<text x="214.9" y="157.5">SW BUTTON SMD</text>
<text x="152.5" y="167.2">R7</text>
<text x="160.1" y="167.2">2K</text>
<text x="177.6" y="164.6">V4</text>
<text x="178.6" y="162.1">G</text>
<text x="208.3" y="167.2">RW5</text>
<text x="221" y="167.2">4.7K</text>
<text x="123.8" y="171.2">UX1</text>
<text x="178.6" y="172.3">G</text>
<text x="208.3" y="172.3">SW5</text>
<text x="7.7" y="179.9">CX3</text>
<text x="25.5" y="174.8">X2</text>
<text x="48.6" y="177.3">33</text>
<text x="57.7" y="177.3">RX3</text>
<text x="101.7" y="177.3">RX4</text>
<text x="101.7" y="174.8">RX2</text>
<text x="109.3" y="177.3">10K</text>
<text x="109.3" y="174.8">10K</text>
<text x="214.9" y="177.8">SW BUTTON SMD</text>
<text x="7.7" y="185">0.47uF</text>
<text x="170.2" y="182.4">CX2</text>
<text x="28" y="187.5">125MHz-3.3V</text>
<text x="170.2" y="187.5">0.1uF</text>
<text x="119.4" y="197.7">SN65LVDS105P</text>
</g>
<g font-size="2.3">
<text x="48.3" y="10.7">3.3V</text>
<text x="109.3" y="11.7">12V_PCIE J1</text>
<text x="43.2" y="15.8">DGND</text>
<text x="117.4" y="14.7">B1</text>
<text x="117.4" y="17.3">B2</text>
<text x="164.4" y="17.3">A2</text>
<text x="164.4" y="14.7">A1</text>
<text x="99.6" y="23.4">DGND</text>
<text x="117.4" y="19.8">B3</text>
<text x="117.4" y="22.4">B4</text>
<text x="164.4" y="19.8">A3</text>
<text x="164.4" y="22.4">A4</text>
<text x="175.3" y="18.3">12V_PCIE</text>
<text x="175.3" y="23.4">DGND</text>
<text x="117.4" y="24.9">B5</text>
<text x="117.4" y="27.4">B6</text>
<text x="117.4" y="30">B7</text>
<text x="164.4" y="24.9">A5</text>
<text x="164.4" y="27.4">A6</text>
<text x="164.4" y="30">A7</text>
<text x="35.1" y="32.5">1</text>
<text x="35.1" y="35.1">2</text>
<text x="50.1" y="35.1">3RV3</text>
<text x="97.6" y="33.6">3.3V_PCIE</text>
<text x="99.6" y="31">DGND</text>
<text x="117.4" y="32.5">B8</text>
<text x="117.4" y="35.1">B9</text>
<text x="164.4" y="35.1">A9</text>
<text x="164.4" y="32.5">A8</text>
<text x="35.1" y="37.6">4</text>
<text x="63.6" y="36.1">3.3V</text>
<text x="86.9" y="38.7">DGND</text>
<text x="116.1" y="40.1">B11</text>
<text x="164.4" y="37.6">A10</text>
<text x="164.4" y="40.1">A11</text>
<text x="175.3" y="36.1">3.3V_PCIE</text>
<text x="116.1" y="42.7">B12</text>
<text x="116.1" y="47.8">B13</text>
<text x="164.4" y="47.8">A13</text>
<text x="164.4" y="42.7">A12</text>
<text x="175.3" y="43.7">DGND</text>
<text x="35.1" y="50.3">1</text>
<text x="35.1" y="52.8">2</text>
<text x="50.1" y="52.8">3RV7</text>
<text x="63.6" y="53.9">3.3V</text>
<text x="99.6" y="48.8">DGND</text>
<text x="116.1" y="50.3">B14</text>
<text x="116.1" y="52.8">B15</text>
<text x="164.4" y="50.3">A14</text>
<text x="164.4" y="52.8">A15</text>
<text x="172.8" y="53.9">DGND</text>
<text x="35.1" y="55.4">4</text>
<text x="99.6" y="56.4">DGND</text>
<text x="116.1" y="55.4">B16</text>
<text x="116.1" y="57.9">B17</text>
<text x="164.4" y="55.4">A16</text>
<text x="164.4" y="57.9">A17</text>
<text x="99.6" y="61.5">DGND</text>
<text x="116.1" y="65.5">B19</text>
<text x="116.1" y="60.5">B18</text>
<text x="164.4" y="65.5">A19</text>
<text x="164.4" y="60.5">A18</text>
<text x="172.8" y="61.5">DGND</text>
<text x="99.6" y="71.7">DGND</text>
<text x="116.1" y="68.1">B20</text>
<text x="116.1" y="70.6">B21</text>
<text x="164.4" y="70.6">A21</text>
<text x="164.4" y="68.1">A20</text>
<text x="177.9" y="66.6">DGND</text>
<text x="116.1" y="73.2">B22</text>
<text x="116.1" y="75.7">B23</text>
<text x="164.4" y="73.2">A22</text>
<text x="164.4" y="75.7">A23</text>
<text x="175.3" y="76.8">DGND</text>
<text x="17.8" y="80.3">3.3V</text>
<text x="99.6" y="81.8">DGND</text>
<text x="116.1" y="78.2">B24</text>
<text x="116.1" y="80.8">B25</text>
<text x="116.1" y="83.3">B26</text>
<text x="164.4" y="80.8">A25</text>
<text x="164.4" y="83.3">A26</text>
<text x="164.4" y="78.2">A24</text>
<text x="22.4" y="88.4">4</text>
<text x="39.9" y="88.4">333</text>
<text x="116.1" y="85.9">B27</text>
<text x="116.1" y="88.4">B28</text>
<text x="164.4" y="85.9">A27</text>
<text x="164.4" y="88.4">A28</text>
<text x="175.3" y="86.9">DGND</text>
<text x="22.4" y="93.5">2</text>
<text x="39.9" y="93.5">1</text>
<text x="99.6" y="92">DGND</text>
<text x="116.1" y="90.9">B29</text>
<text x="116.1" y="93.5">B30</text>
<text x="164.4" y="90.9">A29</text>
<text x="164.4" y="93.5">A30</text>
<text x="99.6" y="99.6">DGND</text>
<text x="116.1" y="96">B31</text>
<text x="116.1" y="98.6">B32</text>
<text x="164.4" y="96">A31</text>
<text x="164.4" y="98.6">A32</text>
<text x="175.3" y="97.1">DGND</text>
<text x="17.8" y="106.2">DGND</text>
<text x="223.6" y="107.2">DGND</text>
<text x="228.7" y="102.2">3.3V</text>
<text x="25.5" y="110.8">3.3V</text>
<text x="32.6" y="113.8">1</text>
<text x="32.6" y="116.3">2</text>
<text x="32.6" y="118.9">3</text>
<text x="32.6" y="121.4">4</text>
<text x="32.6" y="124">5</text>
<text x="83.6" y="123.5">12V_PCIE</text>
<text x="96.3" y="123.5">12V_PCIE</text>
<text x="109" y="123.5">12V_PCIE</text>
<text x="124.3" y="123.5">12V_PCIE</text>
<text x="228.7" y="122.5">3.3V</text>
<text x="32.6" y="126.5">6</text>
<text x="32.6" y="129">7</text>
<text x="32.6" y="131.6">8</text>
<text x="223.6" y="127.6">DGND</text>
<text x="31.3" y="136.7">10</text>
<text x="32.6" y="134.1">9</text>
<text x="190.6" y="133.6">3.3V</text>
<text x="86.4" y="142.3">DGND</text>
<text x="99.1" y="142.3">DGND</text>
<text x="111.8" y="142.3">DGND</text>
<text x="127.1" y="142.3">DGND</text>
<text x="24.4" y="144.3">DGND</text>
<text x="231.2" y="147.9">3.3V</text>
<text x="226.1" y="153">DGND</text>
<text x="17.8" y="169.2">3.3V</text>
<text x="94" y="171.7">3.3V</text>
<text x="226.1" y="173.3">DGND</text>
<text x="231.2" y="168.2">3.3V</text>
<text x="22.4" y="177.3">4</text>
<text x="39.9" y="177.3">3</text>
<text x="118.9" y="174.8">1</text>
<text x="118.9" y="177.3">2</text>
<text x="118.9" y="179.8">3</text>
<text x="136.5" y="177.3">15</text>
<text x="136.5" y="179.8">14</text>
<text x="136.5" y="174.8">16</text>
<text x="167.7" y="176.8">3.3V</text>
<text x="22.4" y="182.4">2</text>
<text x="39.9" y="182.4">1</text>
<text x="104.7" y="186">DGND</text>
<text x="104.7" y="180.9">DGND</text>
<text x="107" y="183.4">3.3V</text>
<text x="118.9" y="182.4">4</text>
<text x="118.9" y="184.9">5</text>
<text x="136.5" y="182.4">13</text>
<text x="136.5" y="184.9">12</text>
<text x="118.9" y="187.5">6</text>
<text x="118.9" y="190">7</text>
<text x="136.5" y="187.5">11</text>
<text x="136.5" y="190">10</text>
<text x="203" y="191.6">Title</text>
<text x="17.8" y="195.1">DGND</text>
<text x="104.7" y="193.6">DGND</text>
<text x="118.9" y="192.5">8</text>
<text x="136.5" y="192.5">9</text>
<text x="167.7" y="193.1">DGND</text>
<text x="205.5" y="201.7">A4</text>
<text x="213.2" y="199.2">Document Number</text>
<text x="286.8" y="199.2">Rev</text>
<text x="203" y="206.8">Date:</text>
<text x="216.2" y="206.8">Sunday, May 05, 2019</text>
<text x="253.8" y="206.8">Sheet</text>
<text x="266.5" y="206.8">10</text>
<text x="274.1" y="206.8">of</text>
<text x="281.7" y="206.8">14</text>
</g>
<g font-size="2.3" fill="#004080">
<text x="123.3" y="16.3">12V3</text>
<text x="152.3" y="16.3">PRNST#</text>
<text x="123.3" y="18.8">12V4</text>
<text x="123.3" y="21.4">RSVD3</text>
<text x="123.3" y="23.9">GND11</text>
<text x="155" y="23.9">GND1</text>
<text x="156" y="18.8">12V1</text>
<text x="156" y="21.4">12V2</text>
<text x="123.3" y="26.5">SMCLK</text>
<text x="123.3" y="29">SMDAT</text>
<text x="149" y="26.5">JTAG2/TCK</text>
<text x="149.9" y="29">JTAG3/TDI</text>
<text x="123.3" y="31.5">GND12</text>
<text x="123.3" y="34.1">3.3V3</text>
<text x="148.7" y="31.5">JTAG4/TDO</text>
<text x="148.8" y="34.1">JTAG5/TMS</text>
<text x="123.3" y="36.6">JTAG1/TRST#</text>
<text x="123.3" y="39.2">3.3Vaux</text>
<text x="123.3" y="41.7">WAKE#</text>
<text x="152.4" y="41.7">PERST#</text>
<text x="155.4" y="36.6">3.3V1</text>
<text x="155.4" y="39.2">3.3V2</text>
<text x="123.3" y="44.2">RSVD4</text>
<text x="155" y="44.2">GND2</text>
<text x="123.3" y="49.3">GND13</text>
<text x="123.3" y="51.9">PETp0</text>
<text x="151" y="49.3">REFCLK+</text>
<text x="151.6" y="51.9">REFCLK-</text>
<text x="123.3" y="54.4">PETn0</text>
<text x="123.3" y="56.9">GND14</text>
<text x="123.3" y="59.5">PRSNT2#</text>
<text x="154.1" y="56.9">PERp0</text>
<text x="154.1" y="59.5">PERn0</text>
<text x="155" y="54.4">GND3</text>
<text x="123.3" y="62">GND15</text>
<text x="155" y="62">GND4</text>
<text x="123.3" y="67.1">PETp1</text>
<text x="123.3" y="69.6">PETn1</text>
<text x="153.7" y="67.1">RSVD1</text>
<text x="155" y="69.6">GND5</text>
<text x="123.3" y="72.2">GND16</text>
<text x="123.3" y="74.7">GND17</text>
<text x="123.3" y="77.3">PETp2</text>
<text x="154.1" y="72.2">PERp1</text>
<text x="154.1" y="74.7">PERn1</text>
<text x="155" y="77.3">GND6</text>
<text x="123.3" y="79.8">PETn2</text>
<text x="123.3" y="82.3">GND18</text>
<text x="154.1" y="82.3">PERp2</text>
<text x="155" y="79.8">GND7</text>
<text x="26.7" y="90">VCC OUT</text>
<text x="123.3" y="84.9">GND19</text>
<text x="123.3" y="87.4">PETp3</text>
<text x="123.3" y="90">PETn3</text>
<text x="154.1" y="84.9">PERn2</text>
<text x="155" y="87.4">GND8</text>
<text x="155" y="90">GND9</text>
<text x="26.7" y="95">GND</text>
<text x="33.6" y="95">NC</text>
<text x="123.3" y="92.5">GND20</text>
<text x="123.3" y="95">RSVD5</text>
<text x="154.1" y="92.5">PERp3</text>
<text x="154.1" y="95">PERn3</text>
<text x="123.3" y="97.6">PRSNT21#</text>
<text x="123.3" y="100.1">GND21</text>
<text x="153.7" y="97.6">GND10</text>
<text x="153.7" y="100.1">RSVD2</text>
<text x="26.7" y="178.9">VCC OUT</text>
<text x="123.3" y="176.3">EN1</text>
<text x="123.3" y="178.9">EN2</text>
<text x="130.6" y="176.3">1Y</text>
<text x="130.7" y="178.9">1Z</text>
<text x="26.7" y="183.9">GND</text>
<text x="33.6" y="183.9">NC</text>
<text x="123.3" y="181.4">EN3</text>
<text x="123.3" y="183.9">VCC</text>
<text x="130.6" y="181.4">2Y</text>
<text x="130.7" y="183.9">2Z</text>
<text x="123.3" y="186.5">GND</text>
<text x="123.3" y="189">A</text>
<text x="123.3" y="191.6">NC</text>
<text x="130.6" y="191.6">4Y</text>
<text x="130.6" y="186.5">3Y</text>
<text x="130.7" y="189">3Z</text>
<text x="123.3" y="194.1">EN4</text>
<text x="130.7" y="194.1">4Z</text>
</g>
<text font-size="2.2" x="203" y="199.1">Size</text>
<g font-size="2.1" fill="#00f">
<text x="89.7" y="131.5">+</text>
<text x="102.4" y="131.5">+</text>
</g>
<g font-size="1.8">
<text x="31.8" y="1.9">5</text>
<text x="90.1" y="1.9">4</text>
<text x="148.5" y="1.9">3</text>
<text x="206.9" y="1.9">2</text>
<text x="265.2" y="1.9">1</text>
<text x=".7" y="29.8">D</text>
<text x="295.1" y="29.8">D</text>
<text x=".7" y="81">C</text>
<text x="295.1" y="81">C</text>
<text x=".7" y="132.1">B</text>
<text x="295.1" y="132.1">B</text>
<text x=".7" y="183.3">A</text>
<text x="295.1" y="183.3">A</text>
<text x="31.8" y="209.2">5</text>
<text x="90.1" y="209.2">4</text>
<text x="148.5" y="209.2">3</text>
<text x="206.9" y="209.2">2</text>
<text x="265.2" y="209.2">1</text>
</g>
</svg>
